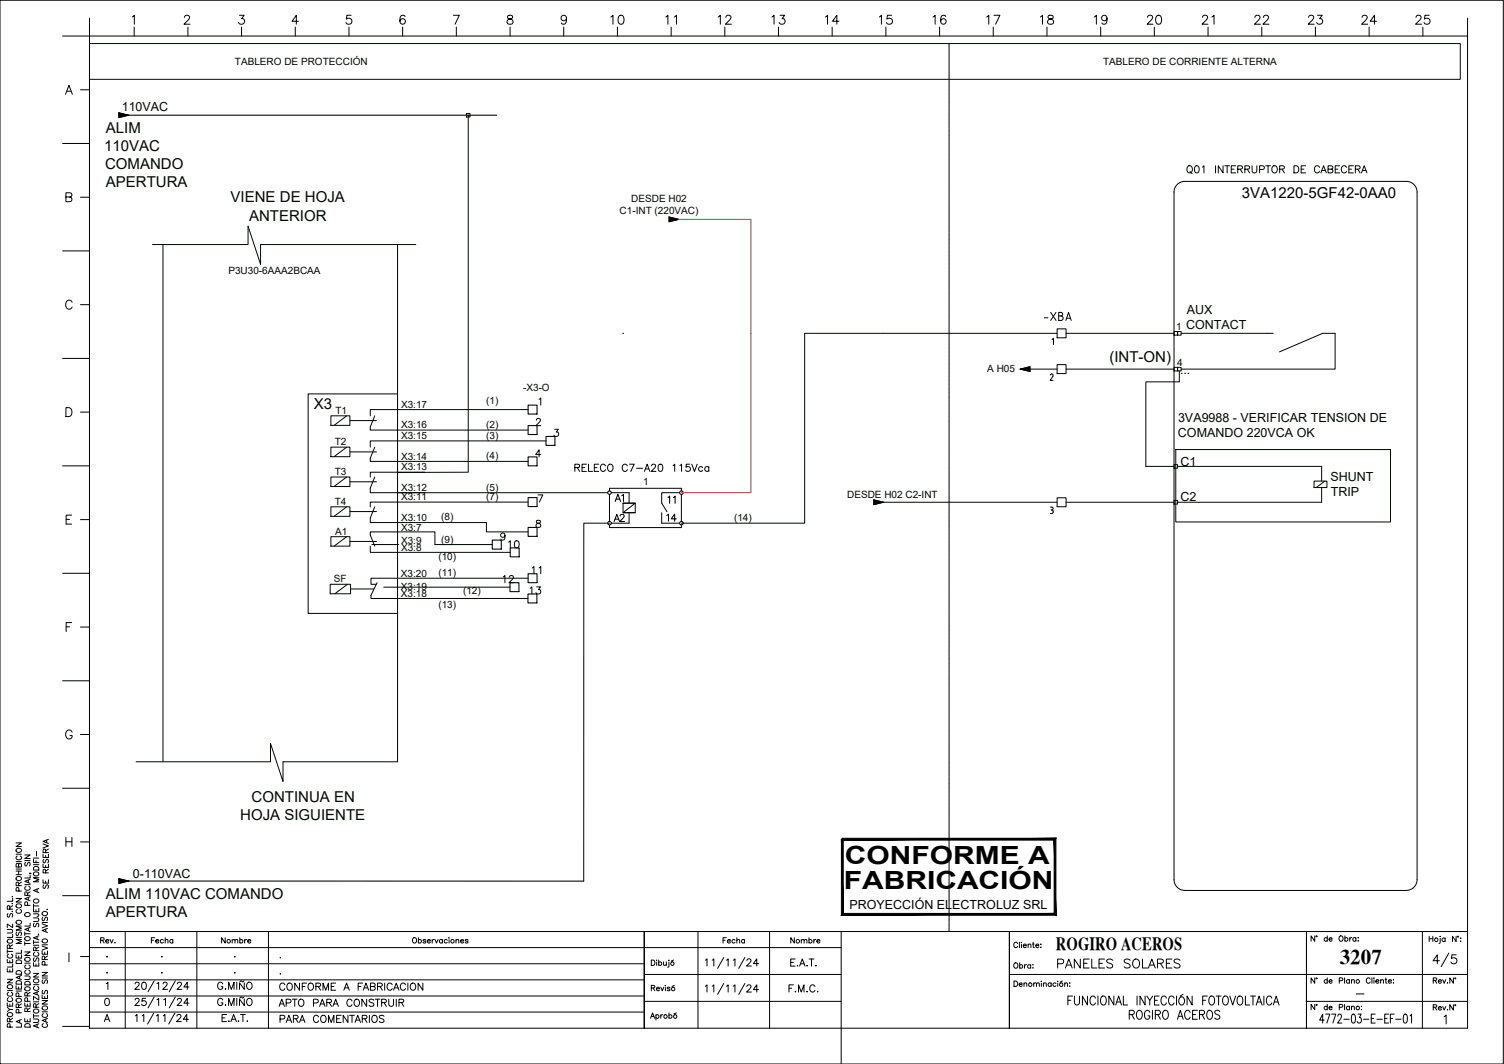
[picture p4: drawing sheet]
<svg xmlns="http://www.w3.org/2000/svg" width="420mm" height="297mm" viewBox="0 0 420 297" stroke-linecap="round" stroke-linejoin="round" font-family="sans-serif">
<!-- layer: TEXTO -->
<g fill="none" stroke="#000a00" stroke-width=".28">
<path d="M25 12.2h382.9v9.9h-382.9M130.3 31.7h1v1h-1zM130.8 32.2v99.6l-19.7 .1M42.6 68.3h26.7v-5.2l3.5 10.7v-5.5h43.4M173.9 93.1h.1M295.3 93.1h-70.5v53h-34.4M297.8 93.1h30.2M328 92.5h1v1.1h-1zM329 92.5h1v1.1h-1zM330 93.1h24M373 93.1v9.9h-43M92.4 116.1h5.3v2.7h-5.3z"/>
<path d="M96.9 116.1l-3.6 2.7M104.7 116.1l-1.3 3.1M111.1 114.3h36.4M149.8 117.3l.2-.4 .6-.1 .4 .6-1.3 1.4h1.4M150.6 111.5l.5-.4v2M154.9 119.9h1.1l-.6 .7a.66 .66 0 0 1 .5 1.1 .66 .66 0 0 1-1.2-.2M287.7 103h7.6M297.8 103h30.2M328 102.6h1v1h-1zM329 102.6h1v1h-1zM329.5 103.6v3h-9.4v23.6h7.9M92.4 133.2h5.3v2.6h-5.3z"/>
<path d="M92.4 124.8h5.3v2.7h-5.3zM96.9 133.2l-3.6 2.6M96.9 124.8l-3.6 2.7M104.7 133.2l-1.3 3.1M104.7 124.8l-1.3 3.1M111.1 137.5h58.7M111.1 123.1h41.4M111.1 131.8h7.6M111.1 120.1h36.4M111.1 128.8h36.4M150.3 138.2h1.3l-.9 2M151.1 126.9h-1.5l1-1.3v2"/>
<path d="M328 139.7h1v1h-1zM328 129.7h1v1h-1zM328.5 125.5h60v20.2h-60zM329 130.2h40.2v4.1M367.1 134.3h3.6v1.8h-3.6zM369.2 136.1v4.1h-40.2M370.1 134.3l-2.4 1.8M92.4 141.5h5.3v2.7h-5.3zM92.4 149.8h5.3v2.7h-5.3zM96.9 141.5l-3.6 2.7M96.9 149.8l-3.6 2.7M103.4 149.4l1.3 3.1"/>
<path d="M104.7 141.5l-1.3 3.1M110.9 145.9h25v2.6h11.6M111.1 148.5h10.4v3.5h16M111.1 140.2h36.4M111.1 152h.3M111.1 154.2h31.4M149.9 145.3v.6l.6 .2a.58 .58 0 0 1 .6 .5 .58 .58 0 0 1-.5 .6h-.7l-.2-.6 .3-.4 .9-.3 .1-.4a.79 .79 0 0 0-1.1-.2zM170.3 146.1h-7.2v99.9M246.8 140.2h48.5M297.8 140.2h30.2M92.2 163.1h5.7v2.7h-5.7zM97.1 163.1l-3.6 2.7"/>
<path d="M97.9 164.4h6.5M111 163.9h31.5M111.1 161.4h36.4M111.1 167.1h36.4M38 212.7h37.6v-5.2l3.5 10.7v-5.5h32"/>
</g>
<!-- layer: zentity -->
<g fill="none" stroke="#000" stroke-width=".28">
<path d="M97.7 117.4h7.5M103.4 119.2v.9h7.7M111.1 114.3h-7.7v1.8M111.1 110h-25v61.2h24.7M97.7 134.5h7.5M97.7 126.2h7.5M103.4 136.3v1.2h7.7M103.4 127.9v.9h7.7M111.1 131.8h-7.7v1.4M111.1 123.1h-7.7v1.7M97.7 142.8h7.5M97.7 151.2h7.5"/>
<path d="M103.4 144.6v1.3h7.5M103.4 152.5v1.7h7.7M103.9 152h7.2M111.1 140.2h-7.7v1.3M111.1 148.5h-7.7v.9M105.3 162.7l-1.7 3.5v.9h7.4M107.2 163.9h3.8M111.1 161.4h-7.5v1.7h1.5"/>
</g>
<!-- layer: 0 -->
<path d="M329.1 51.3l1.2-.6 .7-.1h61.9a2.99 2.99 0 0 1 3 3v192a2.99 2.99 0 0 1-3 3h-61.9a2.99 2.99 0 0 1-3-3v-192a2.99 2.99 0 0 1 1.1-2.3zM45.5 68.3v144.4M111.1 68.3v144.4M170.3 138.1v7.4M170.3 136.3h20.1M190.4 138.1v7.4M170.3 147.3h20.1M174.1 140.5h3.4l-3.4 2.6h3.4M174.1 140.5h3.4v2.6h-3.4z" fill="none" stroke="#000" stroke-width=".28"/>
<path d="M33.2 32.2h105.6M33.2 246h129.9" fill="none" stroke="#000" stroke-width=".3"/>
<!-- layer: SIM_SIMBOLOS -->
<path d="M354 93.1h1.7M373 93.1h-3.5l-12.1 5.1" fill="none" stroke="#000" stroke-width=".28"/>
<!-- layer: Trinchera -->
<g fill="none" stroke="#000" stroke-width=".28">
<path d="M265.1 12.2v.4M265.1 12.8v.1M265.1 13v.8M265.1 13.9v.1M265.1 14.1v.8M265.1 15v.1M265.1 15.3v.7M265.1 16.2v.1M265.1 16.4v.8M265.1 17.3v.1M265.1 17.5v.8M265.1 18.4v.1"/>
<path d="M265.1 18.7v.7M265.1 19.5v.1M265.1 19.8v.7M265.1 20.6v.2M265.1 20.9v.8M265.1 21.8v.1M265.1 22v.8M265.1 22.9v.1M265.1 23.1v.8M265.1 24v.2M265.1 24.3v.7M265.1 25.2v.1"/>
<path d="M265.1 25.4v.7M265.1 26.3v.1M265.1 26.5v.8M265.1 27.4v.1M265.1 27.7v.7M265.1 28.5v.1M265.1 28.8v.7M265.1 29.7v.1M265.1 29.9v.8M265.1 30.8v.1M265.1 31v.8M265.1 31.9v.1"/>
<path d="M265.1 32.2v.7M265.1 33v.2M265.1 33.3v.7M265.1 34.1v.2M265.1 34.4v.7M265.1 35.3v.1M265.1 35.5v.8M265.1 36.4v.1M265.1 36.6v.8M265.1 37.5v.2M265.1 37.8v.7M265.1 38.7v.1"/>
<path d="M265.1 38.9v.8M265.1 39.8v.1M265.1 40v.8M265.1 40.9v.1M265.1 41.2v.7M265.1 42v.1M265.1 42.3v.7M265.1 43.1v.2M265.1 43.4v.8M265.1 44.3v.1M265.1 44.5v.8M265.1 45.4v.1"/>
<path d="M265.1 45.7v.7M265.1 46.5v.2M265.1 46.8v.7M265.1 47.7v.1M265.1 47.9v.7M265.1 48.8v.1M265.1 49v.8M265.1 49.9v.1M265.1 50.2v.7M265.1 51v.1M265.1 51.3v.7M265.1 52.2v.1"/>
<path d="M265.1 52.4v.8M265.1 53.3v.1M265.1 53.5v.8M265.1 54.4v.1M265.1 54.7v.7M265.1 55.5v.2M265.1 55.8v.7M265.1 56.6v.2M265.1 56.9v.8M265.1 57.8v.1M265.1 58v.8M265.1 58.9v.1"/>
<path d="M265.1 59.1v.8M265.1 60v.2M265.1 60.3v.7M265.1 61.2v.1M265.1 61.4v.8M265.1 62.3v.1M265.1 62.5v.8M265.1 63.4v.1M265.1 63.7v.7M265.1 64.5v.2M265.1 64.8v.7M265.1 65.7v.1"/>
<path d="M265.1 65.9v.8M265.1 66.8v.1M265.1 67v.8M265.1 67.9v.1M265.1 68.2v.7M265.1 69v.2M265.1 69.3v.7M265.1 70.2v.1M265.1 70.4v.7M265.1 71.3v.1M265.1 71.5v.8M265.1 72.4v.1"/>
<path d="M265.1 72.7v.7M265.1 73.5v.1M265.1 73.8v.7M265.1 74.7v.1M265.1 74.9v.8M265.1 75.8v.1M265.1 76v.8M265.1 76.9v.1M265.1 77.2v.7M265.1 78v.2M265.1 78.3v.7M265.1 79.1v.2"/>
<path d="M265.1 79.4v.8M265.1 80.3v.1M265.1 80.5v.8M265.1 81.4v.1M265.1 81.6v.8M265.1 82.5v.2M265.1 82.8v.7M265.1 83.7v.1M265.1 83.9v.8M265.1 84.8v.1M265.1 85v.8M265.1 85.9v.1"/>
<path d="M265.1 86.2v.7M265.1 87v.2M265.1 87.3v.7M265.1 88.2v.1M265.1 88.4v.8M265.1 89.3v.1M265.1 89.5v.8M265.1 90.4v.1M265.1 90.7v.7M265.1 91.5v.2M265.1 91.8v.7M265.1 92.7v.1"/>
<path d="M265.1 92.9v.7M265.1 93.8v.1M265.1 94v.8M265.1 94.9v.1M265.1 95.2v.7M265.1 96v.2M265.1 96.3v.7M265.1 97.2v.1M265.1 97.4v.8M265.1 98.3v.1M265.1 98.5v.8M265.1 99.4v.1"/>
<path d="M265.1 99.7v.7M265.1 100.5v.2M265.1 100.8v.7M265.1 101.6v.2M265.1 101.9v.8M265.1 102.8v.1M265.1 103v.8M265.1 103.9v.1M265.1 104.2v.7M265.1 105v.2M265.1 105.3v.7M265.1 106.2v.1"/>
<path d="M265.1 106.4v.8M265.1 107.3v.1M265.1 107.5v.8M265.1 108.4v.1M265.1 108.7v.7M265.1 109.5v.2M265.1 109.8v.7M265.1 110.7v.1M265.1 110.9v.8M265.1 111.8v.1M265.1 112v.8M265.1 112.9v.1"/>
<path d="M265.1 113.2v.7M265.1 114v.2M265.1 114.3v.7M265.1 115.2v.1M265.1 115.4v.8M265.1 116.3v.1M265.1 116.5v.8M265.1 117.4v.1M265.1 117.7v.7M265.1 118.5v.2M265.1 118.8v.7M265.1 119.7v.1"/>
<path d="M265.1 119.9v.8M265.1 120.8v.1M265.1 121v.8M265.1 121.9v.1M265.1 122.2v.7M265.1 123v.2M265.1 123.3v.7M265.1 124.2v.1M265.1 124.4v.8M265.1 125.3v.1M265.1 125.5v.8M265.1 126.4v.1"/>
<path d="M265.1 126.7v.7M265.1 127.5v.2M265.1 127.8v.7M265.1 128.7v.1M265.1 128.9v.8M265.1 129.8v.1M265.1 130v.8M265.1 130.9v.1M265.1 131.2v.7M265.1 132v.2M265.1 132.3v.7M265.1 133.2v.1"/>
<path d="M265.1 133.4v.8M265.1 134.3v.1M265.1 134.5v.8M265.1 135.4v.1M265.1 135.7v.7M265.1 136.5v.2M265.1 136.8v.7M265.1 137.7v.1M265.1 137.9v.8M265.1 138.8v.1M265.1 139v.8M265.1 139.9v.1"/>
<path d="M265.1 140.2v.7M265.1 141v.2M265.1 141.3v.7M265.1 142.2v.1M265.1 142.4v.8M265.1 143.3v.1M265.1 143.5v.8M265.1 144.4v.1M265.1 144.7v.7M265.1 145.5v.2M265.1 145.8v.7M265.1 146.7v.1"/>
<path d="M265.1 146.9v.8M265.1 147.8v.1M265.1 148v.8M265.1 148.9v.1M265.1 149.2v.7M265.1 150v.2M265.1 150.3v.7M265.1 151.2v.1M265.1 151.4v.8M265.1 152.3v.1M265.1 152.5v.8M265.1 153.4v.1"/>
<path d="M265.1 153.7v.7M265.1 154.5v.2M265.1 154.8v.7M265.1 155.7v.1M265.1 155.9v.8M265.1 156.8v.1M265.1 157v.8M265.1 157.9v.1M265.1 158.2v.7M265.1 159v.2M265.1 159.3v.7M265.1 160.2v.1"/>
<path d="M265.1 160.4v.8M265.1 161.3v.1M265.1 161.5v.8M265.1 162.4v.1M265.1 162.7v.7M265.1 163.5v.2M265.1 163.8v.7M265.1 164.7v.1M265.1 164.9v.8M265.1 165.8v.1M265.1 166v.8M265.1 166.9v.1"/>
<path d="M265.1 167.2v.7M265.1 168v.2M265.1 168.3v.7M265.1 169.2v.1M265.1 169.4v.8M265.1 170.3v.1M265.1 170.5v.8M265.1 171.4v.1M265.1 171.7v.7M265.1 172.5v.2M265.1 172.8v.7M265.1 173.7v.1"/>
<path d="M265.1 173.9v.8M265.1 174.8v.1M265.1 175v.8M265.1 175.9v.2M265.1 176.2v.7M265.1 177v.2M265.1 177.3v.7M265.1 178.2v.1M265.1 178.4v.8M265.1 179.3v.1M265.1 179.5v.8M265.1 180.4v.1"/>
<path d="M265.1 180.7v.7M265.1 181.5v.2M265.1 181.8v.7M265.1 182.7v.1M265.1 182.9v.8M265.1 183.8v.1M265.1 184v.8M265.1 184.9v.1M265.1 185.2v.7M265.1 186v.2M265.1 186.3v.7M265.1 187.2v.1"/>
<path d="M265.1 187.4v.8M265.1 188.3v.1M265.1 188.5v.8M265.1 189.4v.1M265.1 189.7v.7M265.1 190.5v.2M265.1 190.8v.7M265.1 191.7v.1M265.1 191.9v.8M265.1 192.8v.1M265.1 193v.8M265.1 193.9v.1"/>
<path d="M265.1 194.2v.7M265.1 195v.2M265.1 195.3v.7M265.1 196.2v.1M265.1 196.4v.8M265.1 197.3v.1M265.1 197.5v.8M265.1 198.4v.2M265.1 198.7v.7M265.1 199.5v.2M265.1 199.8v.7M265.1 200.7v.1"/>
<path d="M265.1 200.9v.8M265.1 201.8v.1M265.1 202v.8M265.1 202.9v.1M265.1 203.2v.7M265.1 204v.2M265.1 204.3v.7M265.1 205.2v.1M265.1 205.4v.8M265.1 206.3v.1M265.1 206.6v.7M265.1 207.4v.1"/>
<path d="M265.1 207.7v.7M265.1 208.5v.2M265.1 208.8v.7M265.1 209.7v.1M265.1 209.9v.8M265.1 210.8v.1M265.1 211v.8M265.1 211.9v.1M265.1 212.2v.7M265.1 213v.2M265.1 213.3v.7M265.1 214.2v.1"/>
<path d="M265.1 214.4v.8M265.1 215.3v.1M265.1 215.5v.8M265.1 216.4v.1M265.1 216.7v.7M265.1 217.5v.2M265.1 217.8v.8M265.1 218.7v.1M265.1 218.9v.8M265.1 219.8v.1M265.1 220v.8M265.1 220.9v.2"/>
<path d="M265.1 221.2v.7M265.1 222v.2M265.1 222.3v.7M265.1 223.2v.1M265.1 223.4v.8M265.1 224.3v.1M265.1 224.5v.8M265.1 225.4v.1M265.1 225.7v.7M265.1 226.6v.1M265.1 226.8v.7M265.1 227.7v.1"/>
<path d="M265.1 227.9v.8M265.1 228.8v.1M265.1 229.1v.7M265.1 229.9v.1M265.1 230.2v.7M265.1 231v.2M265.1 231.3v.7M265.1 232.2v.1M265.1 232.4v.8M265.1 233.3v.1M265.1 233.5v.8M265.1 234.4v.2"/>
<path d="M265.1 234.7v.7M265.1 235.5v.2M265.1 235.8v.7M265.1 236.7v.1M265.1 236.9v.8M265.1 237.8v.1M265.1 238v.8M265.1 238.9v.1M265.1 239.2v.7M265.1 240v.2M265.1 240.3v.8M265.1 241.2v.1"/>
<path d="M265.1 241.4v.8M265.1 242.3v.1M265.1 242.6v.7M265.1 243.4v.2M265.1 243.7v.7M265.1 244.5v.2M265.1 244.8v.7M265.1 245.7v.1M265.1 245.9v.8M265.1 246.8v.1M265.1 247v.8M265.1 247.9v.1"/>
<path d="M265.1 248.2v.7M265.1 249.1v.1M265.1 249.3v.7M265.1 250.2v.1M265.1 250.4v.8M265.1 251.3v.1M265.1 251.6v.7M265.1 252.4v.1M265.1 252.7v.7M265.1 253.5v.2M265.1 253.8v.7M265.1 254.7v.1"/>
<path d="M265.1 254.9v.8M265.1 255.8v.1M265.1 256v.8M265.1 256.9v.2M265.1 257.2v.7M265.1 258v.2M265.1 258.3v.7M265.1 259.2v.1M265.1 259.4v.6"/>
</g>
<!-- layer: TEXTO -->
<path d="M189.6 61.2h20.2v76.3h-19.4" fill="none" stroke="#ed1f24" stroke-width=".28"/>
<!-- layer: Cableado interno -->
<path d="M33.2 31.5l2.7 .7-2.7 .6zM186.9 60.6l2.7 .6-2.7 .7zM285.1 103l2.6-.6v1.3zM244.1 139.6l2.7 .6-2.7 .7zM33.2 245.3l2.7 .7-2.7 .6z" fill="none" stroke="#000" stroke-width=".3"/>
<path d="M33.2 31.5l2.7 .7-2.7 .6zM186.9 60.6l2.7 .6-2.7 .7zM285.1 103l2.6-.6v1.3zM244.1 139.6l2.7 .6-2.7 .7zM33.2 245.3l2.7 .7-2.7 .6z" fill="#000" stroke="#000" stroke-width=".28"/>
<!-- layer: Borne -->
<path d="M147.5 113.1h2.5v2.5h-2.5zM147.5 118.8h2.5v2.5h-2.5zM147.5 127.6h2.5v2.5h-2.5zM147.5 138.9h2.5v2.5h-2.5zM152.5 121.8h2.5v2.5h-2.5zM137.5 150.8h2.5v2.5h-2.5zM147.5 147.2h2.5v2.5h-2.5z" fill="none" stroke="#000" stroke-width=".3"/>
<!-- layer: SYMS -->
<path d="M295.3 91.8h2.5v2.5h-2.5zM295.3 101.8h2.5v2.5h-2.5zM295.3 139h2.5v2.5h-2.5z" fill="none" stroke="#000" stroke-width=".28"/>
<!-- layer: TERMS -->
<path d="M293.9 94.8l.4-.4v1.8M293.4 104.7l.2-.3 .4 .1 .1 .5M294.1 105l-.7 1.2h.8M293.4 141.6h.6l.2 .4-.4 .4 .4 .1v.7l-.8 .2M293.6 142.4h.2" fill="none" stroke="#000" stroke-width=".28"/>
<!-- layer: ASHADE -->
<g fill="none" stroke="#000" stroke-width=".28">
<path d="M0 .1h420v296.9h-420zM4.5 235.3h1.5l-1.5 1h1.5M4.5 238.5h1.5M4.6 237.1a.71 .71 0 0 1 .9-.3 .71 .71 0 0 1 .3 1 .74 .74 0 0 1-.9 .1 .74 .74 0 0 1-.3-.8zM4.8 239a.54 .54 0 0 0-.3 .6 .54 .54 0 0 0 .6 .4h.3a.54 .54 0 0 0 .6-.4 .54 .54 0 0 0-.4-.6M6.9 238.7h1.5l-1.5 1h1.5M9.4 239.9v.9h1.4M9.4 239.6h1.4M2 259.5h1.1l.4 .4-.2 .5-1.3 .1M2.2 255l-.2 .4 .2 .6h.3l.6-1 .4 .4-.2 .6M2.8 253.8l-.1-.8-.4-.2-.3 .4v.6h1.5M3.4 252.3h.1z"/>
<path d="M3.4 250.3h.1zM3.5 254.4v.1zM3.5 258v1l-1.5-1v1M3.5 250.7v.9h-1.5M3.5 252.8l-.7 .5M4.5 250.8h1.5l-1.5 1h1.5M4.5 244.2h1.5M4.5 243.2h1.5M4.5 242.6h1.5M4.5 240.5h1.5M4.6 257.2a.71 .71 0 0 1 .9-.3 .71 .71 0 0 1 .3 1 .74 .74 0 0 1-.9 .1 .74 .74 0 0 1-.3-.8zM4.6 252.6a.71 .71 0 0 1 .9-.3 .71 .71 0 0 1 .3 1 .74 .74 0 0 1-.9 .1 .74 .74 0 0 1-.3-.8z"/>
<path d="M4.6 245a.71 .71 0 0 1 .9-.3 .71 .71 0 0 1 .3 1 .74 .74 0 0 1-.9 .1 .74 .74 0 0 1-.3-.8zM4.8 253.9a.54 .54 0 0 0-.3 .6 .54 .54 0 0 0 .6 .5h.3a.54 .54 0 0 0 .6-.5 .54 .54 0 0 0-.4-.6M5.2 247.3l-.1-.9-.5-.1-.1 1h1.5M5.2 241.4l.3-.4 .5 .4v.6h-1.5l.1-.8 .2-.2 .3 .2 .1 .8M5.2 243.2v1M5.3 248.8l-.1-.9h-.6l-.1 .9h1.5M6 258.5h-1.5l1.5 .6-1.5 .6h1.5M6 246.3l-.8 .4M6.9 247h1.5M6.9 240.2h1.5M7.1 254.9a.69 .69 0 0 1 1-.1 .69 .69 0 0 1 .1 1 .74 .74 0 0 1-.9 .1 .74 .74 0 0 1-.3-.9zM7.1 240.8l-.2 .3 .2 .7 .4-.2 .4-.8h.3l.2 .3-.2 .7"/>
<path d="M7.3 247.5a.56 .56 0 0 0-.4 .6 .56 .56 0 0 0 .6 .4h.4a.56 .56 0 0 0 .5-.4 .56 .56 0 0 0-.3-.6M7.6 250v-.9l-.5-.1-.2 1h1.5M7.7 252.8l-.1-.9h-.6l-.1 .9h1.5M7.9 245.7v.7M7.9 250.5v.8M7.9 259.1v.7M8.3 243.8l.4 .1M8.4 258.9l-1.5 .6 1.5 .5M8.4 257.7v.8h-1.5M8.4 250.3l-1.5 .6 1.5 .6M8.4 245.5l-1.5 .5 1.5 .6M8.4 244.2v.9h-1.5"/>
<path d="M8.4 249l-.8 .5M9.4 256.3h1l.4 .4-.2 .5h-1.2M9.4 255.1l1.3 .1 .1 .5-.4 .1M9.4 253.6v.9h1.4v-.9M9.4 252.4v1M9.4 252.9h1.4M9.4 241.4h1.4M9.4 243.7a.7 .7 0 0 1 1-.3 .7 .7 0 0 1 .2 1 .73 .73 0 0 1-.9 .1 .73 .73 0 0 1-.3-.8zM9.4 242.2a.83 .83 0 0 1 1.4 .2v.5h-1.4zM9.6 257.8l-.2 .3v.5l.4 .1 .5-.9h.3l.2 .3-.2 .6M10.1 254v.5M10.8 248l-1.4 .6 1.4 .6"/>
<path d="M10.8 245h-1.4l1.4 .6-1.4 .6h1.4M11.8 257.9l1.5 .6-1.5 .5M11.8 257.5h1.5M11.9 254.7a.7 .7 0 0 1 .9-.2 .7 .7 0 0 1 .3 1 .73 .73 0 0 1-.9 .1 .73 .73 0 0 1-.3-.9zM12 256l-.2 .4 .2 .6 .3-.1 .4-.8 .4-.1 .2 .4-.2 .6M12.8 259.4v.7M13.1 253.9h.2zM13.3 259.2l-1.5 .6 1.5 .5M2 280v.9h1.5v-.9M2 273.4h1.5l-1.5 1h1.5M2 270.4v.9h1.5v-.9M2 267.8v1h1.5v-1"/>
<path d="M2 276.5h1.5M2 265.6h1.5M2 265.1v1M2.1 275.2a.71 .71 0 0 1 1-.3 .71 .71 0 0 1 .2 1 .74 .74 0 0 1-.9 .1 .74 .74 0 0 1-.3-.8zM2.1 262.5a.71 .71 0 0 1 1-.3 .71 .71 0 0 1 .2 1 .74 .74 0 0 1-.9 .1 .74 .74 0 0 1-.3-.8zM2.4 278.5a.56 .56 0 0 0-.4 .7 .56 .56 0 0 0 .6 .4h.4a.56 .56 0 0 0 .5-.4 .56 .56 0 0 0-.3-.7M2.4 277a.56 .56 0 0 0-.4 .7 .56 .56 0 0 0 .6 .4h.4a.56 .56 0 0 0 .5-.4 .56 .56 0 0 0-.3-.7M2.4 266.4a.56 .56 0 0 0-.4 .6 .56 .56 0 0 0 .6 .5h.4a.56 .56 0 0 0 .5-.5 .56 .56 0 0 0-.3-.6M2.8 264.8l-.1-.9-.5-.1-.2 1h1.5M2.8 268.2v.6M2.8 270.7v.6M3.5 269.1v.9h-1.5"/>
<path d="M3.5 260.8v.9h-1.5M3.5 263.8l-.7 .5M4.5 275.2v.9h1.5v-.9M4.5 266.5v1h1.5v-1M4.5 276.7h1.5M4.5 261.7h1.5M4.6 279a.71 .71 0 0 1 .9-.3 .71 .71 0 0 1 .3 1 .74 .74 0 0 1-.9 .1 .74 .74 0 0 1-.3-.8zM4.6 274a.82 .82 0 0 1 1-.2 .82 .82 0 0 1 .4 1h-1.5zM4.6 271.3a.84 .84 0 0 1 1.4 .2v.5h-1.5zM4.6 268.3a.86 .86 0 0 1 1.4 .2v.5h-1.5zM4.7 260.2l-.2 .3 .2 .7 .3-.1 .4-.8 .4-.1 .2 .3-.2 .7M5.2 266.9v.6"/>
<path d="M5.2 275.5v.6M5.3 278.2l-.1-.9-.6-.1-.1 1h1.5M5.5 272.5v.7M6 272.3l-1.5 .6 1.5 .6M6 265.2v.9h-1.5M6 262.3h-1.5l1.5 .5-1.5 .6h1.5M6.9 280v.9h1.5v-.9M6.9 272.5h1.1l.4 .4-.2 .5-1.3 .1M6.9 265.8h1.5l-1.5 .9h1.5M6.9 268.9h1.5M6.9 263.4h1.5M6.9 260.2v1"/>
<path d="M6.9 262.9v1M6.9 260.7h1.5M7 275.7a.71 .71 0 0 1 1-.2 .71 .71 0 0 1 .2 1 .74 .74 0 0 1-.9 .1 .74 .74 0 0 1-.3-.9zM7 274.3a.81 .81 0 0 1 1-.3 .81 .81 0 0 1 .4 1h-1.5zM7 267.5a.71 .71 0 0 1 1-.2 .71 .71 0 0 1 .2 1 .74 .74 0 0 1-.9 0 .74 .74 0 0 1-.3-.8zM7.1 261.6a.73 .73 0 0 1 .9-.1 .73 .73 0 0 1 .3 .8 .7 .7 0 0 1-.9 .3 .7 .7 0 0 1-.3-1zM7.3 270.9a.56 .56 0 0 0-.4 .6 .56 .56 0 0 0 .6 .5 .63 .63 0 0 0 .8-.2 .63 .63 0 0 0-.1-.8l-.1-.1M7.3 269.4a.56 .56 0 0 0-.4 .6 .56 .56 0 0 0 .6 .5 .63 .63 0 0 0 .8-.2 .63 .63 0 0 0-.1-.8l-.1-.1M7.6 278v-.8l-.4-.2-.3 .4v.6h1.5M7.7 279.5l-.1-.8-.5-.1-.2 .9h1.5M8.4 277l-.8 .5M9.4 271.7h1.4l-1.4 1.1h1.4"/>
<path d="M9.4 268.8v.9h1.4v-.9M9.4 262.5v1M9.4 279.7h1.4M9.4 274.9h1.4M9.4 263.9h1.4M9.4 263h1.4M9.6 267.4l-.2 .3 .2 .7 .3-.1 .4-.8h.5v.5l-.2 .4M9.7 275.4a.6 .6 0 0 0-.3 .8 .6 .6 0 0 0 .9 .3 .55 .55 0 0 0 .5-.5 .55 .55 0 0 0-.3-.6M9.7 265.9a.6 .6 0 0 0-.3 .8 .6 .6 0 0 0 .9 .3 .55 .55 0 0 0 .5-.5 .55 .55 0 0 0-.3-.6M10.1 265.4l-.1-.9h-.5l-.1 .9h1.4M10.1 269.1v.6M10.4 261.5v.7"/>
<path d="M10.4 277v.7M10.8 260.8v.1zM10.8 278.2v1l-1.4-1v1M10.8 276.8l-1.4 .5 1.4 .6M10.8 261.2l-1.4 .6 1.4 .6M10.8 264.4l-.7 .5M11.8 279.3h1.5l-1.5 1h1.5M11.8 277.8v1h1.5v-1M11.8 271.5h1.5l-1.5 1h1.5M11.8 265.5v.9h1.5v-.9M11.8 264.1l1.5 .6-1.5 .5M11.8 273h1.5"/>
<path d="M11.8 263.8h1.5M11.9 262.4a.7 .7 0 0 1 .9-.3 .7 .7 0 0 1 .3 1 .72 .72 0 0 1-.9 .1 .72 .72 0 0 1-.3-.8zM12 276.5l-.2 .3 .2 .7 .3-.2 .4-.8h.4l.2 .3-.2 .7M12 273.5l-.2 .4 .2 .6h.3l.4-.9 .4-.1 .2 .4-.2 .6M12.5 267.9l-.1-.9h-.5l-.1 .9h1.5M12.5 265.8v.6M12.5 278.2v.6M12.6 269.4l-.1-.9h-.6l-.1 .9h1.5M13.3 266.9l-.8 .5M2 281.2l.8 .6M2.1 283a.71 .71 0 0 1 1-.3 .71 .71 0 0 1 .2 1 .74 .74 0 0 1-.9 .1 .74 .74 0 0 1-.3-.8zM2.8 285.2l-.1-.8-.5-.1-.2 .9h1.5"/>
<path d="M2.8 280.3v.6M2.8 286.8v-.9l-.6-.1-.2 1h1.5M3.5 281.8h-.7l-.8 .6M3.5 284.3l-.7 .5M5.2 281.2l-.1-.8-.5-.1-.1 .9h1.5M5.3 282.8l-.1-.9-.6-.1-.1 1h1.5M5.5 284.8v.7M6 285.9v.9h-1.5M6 284.6l-1.5 .6 1.5 .6M6 280.3l-.8 .5M6.9 284.3v.9h1.5v-.9M7 286a.86 .86 0 0 1 1.4 .2v.6h-1.5z"/>
<path d="M7.6 282.4v-.9h-.5l-.2 .9h1.5M7.6 280.3v.6M7.6 284.7v.5M8.4 281.4l-.8 .5M9.4 284.5h1l.4 .4-.2 .5-1.2 .1M9.4 283.6h1.4M9.4 283.1v1M10.1 281.2l-.1-.9h-.5l-.1 .9h1.4M10.4 286v.8M10.8 285.8l-1.4 .6 1.4 .6M10.8 280.2l-.7 .5M11.8 282.5h1.5"/>
<path d="M12 281a.74 .74 0 0 1 .9-.1 .74 .74 0 0 1 .3 .8 .71 .71 0 0 1-1 .3 .71 .71 0 0 1-.2-1zM12.1 285.8a.54 .54 0 0 0-.3 .6 .54 .54 0 0 0 .5 .4h.4a.54 .54 0 0 0 .6-.4 .54 .54 0 0 0-.4-.6M12.1 283a.56 .56 0 0 0-.3 .6 .56 .56 0 0 0 .5 .4h.4a.56 .56 0 0 0 .6-.4 .56 .56 0 0 0-.4-.6M12.8 284.5v.7M13.3 284.3l-1.5 .6 1.5 .6M25 287v-276.9h385v276.9M235 287v10"/>
<circle cx="10" cy="251.5" r=".69"/>
<circle cx="10" cy="273.8" r=".69"/>
<circle cx="10" cy="282.3" r=".69"/>
</g>
<!-- layer: Texto-rotulo -->
<g fill="none" stroke="#000" stroke-width=".28">
<path d="M17.5 10.1h7.5M36.9 4.7l.6-.4v2.5M37.5 7.6v2.5M51.5 4.9l.3-.5a.8 .8 0 0 1 1 .1 .77 .77 0 0 1-.2 1.1l-1.2 1.2h1.7M52.5 7.6v2.5M66.9 4.3h1.3l-.7 .9a.83 .83 0 0 1 .6 1.3 .83 .83 0 0 1-1.4-.2M67.5 7.6v2.5M82.5 7.6v2.5M83.4 5.9h-1.8l1.2-1.6v2.5M97.5 7.6v2.5M98.1 4.3h-1.2l-.1 1a.88 .88 0 0 1 1.3 0 .88 .88 0 0 1-.2 1.4 .88 .88 0 0 1-1.3-.4M112.5 7.6v2.5"/>
<path d="M113.1 4.6a.71 .71 0 0 0-1-.2 1.42 1.42 0 0 0 .4 2.4 .77 .77 0 0 0 .8-.8 .77 .77 0 0 0-.8-.8 .77 .77 0 0 0-.8 .7M126.7 4.3h1.6l-1.2 2.5M127.5 7.6v2.5M141.9 4.4a.51 .51 0 0 0 .2 .8 .91 .91 0 0 1 1 .4 .91 .91 0 0 1 0 1.1l-.9 .1a.71 .71 0 0 1-.6-.8 .71 .71 0 0 1 .8-.7l.4-.1a.51 .51 0 0 0 .3-.8zM142.5 7.6v2.5M157.5 7.6v2.5M158.3 5.1a.77 .77 0 0 1-1.1 .7 .77 .77 0 0 1-.3-1.2 .77 .77 0 0 1 1.2 0 2.22 2.22 0 0 1-.2 2.1 .76 .76 0 0 1-1.1-.3M410 5.1v5M18.3 26.3l1-2.5 .9 2.5M18.6 25.5h1.3M22.5 25.1h2.5M17.5 40.1h7.5"/>
<path d="M18.4 55l1.5-.1 .2-.4-.1-.5-.5-.2h-1.1v2.5h1.1a.66 .66 0 0 0 .6-.6 .66 .66 0 0 0-.6-.7M22.5 55.1h2.5M17.5 70h7.5M20.2 84.4a.93 .93 0 0 0-1.1-.6 .93 .93 0 0 0-.7 1v.6a.93 .93 0 0 0 .7 .9 .93 .93 0 0 0 1.1-.6M22.5 85.1h2.5M17.5 100.1h7.5M18.4 113.8h.9a1.34 1.34 0 0 1 .8 1.2 1.34 1.34 0 0 1-.8 1.3h-.9zM22.5 115h2.5M17.5 130.1h7.5M18.5 145h.9M20 143.8h-1.5v2.5h1.5M22.5 145.1h2.5"/>
<path d="M17.5 160h7.5M18.5 175h.9M20 173.8h-1.5v2.5M22.5 175.1h2.5M17.5 190.1h7.5M20.2 204.4a.93 .93 0 0 0-1.1-.6 .93 .93 0 0 0-.7 1v.5a.9 .9 0 0 0 .9 1 .9 .9 0 0 0 .9-1h-.6M22.5 205h2.5M17.5 220.1h7.5M18.4 233.8v2.5M18.4 235h1.7M20.1 233.8v2.5M22.5 235h2.5"/>
<path d="M17.5 250h7.5M19.3 266v2.5M22.5 267h2.5M115.4 262l.1-.2a.7 .7 0 0 1 .9 .7 .7 .7 0 0 1-.9 .7l-.3-.5zM116.9 262.5a.47 .47 0 0 1 .7-.1 .47 .47 0 0 1 0 .7 .47 .47 0 0 1-.7 0M116.9 261.8v1.5M119 262.5l-.3-.2h-.5v.3l.5 .2 .3 .3-.3 .2-.5-.2M119.4 262.7h.8a.48 .48 0 0 0-.6-.3 .48 .48 0 0 0-.2 .7 .48 .48 0 0 0 .7 .1l.1-.1M120.7 262.3v1M121.3 262.3h-.4l-.2 .4M121.5 262.3l.4 1 .5-1M123.6 262.5a.47 .47 0 0 0-.7-.1 .47 .47 0 0 0 0 .7 .47 .47 0 0 0 .7 0"/>
<path d="M123.6 262.3v1M124.9 262.5a.47 .47 0 0 0-.7-.1 .47 .47 0 0 0 0 .7 .47 .47 0 0 0 .7 0M125.4 261.8h.1zM125.5 262.3v1M127.4 262.6l.3-.3h.4l.1 1M127.4 262.3v1M128.7 262.7h.8a.47 .47 0 0 0-.6-.3 .47 .47 0 0 0-.2 .7 .47 .47 0 0 0 .7 .1l.1-.1M130.7 262.5l-.2-.2h-.5v.3l.7 .5-.2 .2-.6-.2M181.9 275.8l.9-.1 .1-.5-1-.1v1.5M181.9 268h.6a.81 .81 0 0 1 .5 .8 .81 .81 0 0 1-.5 .7h-.6zM182.5 275.8l.4 .8M183.4 276h.8a.48 .48 0 0 0-.6-.3 .48 .48 0 0 0-.2 .7 .48 .48 0 0 0 .7 .1l.1-.1"/>
<path d="M183.5 268v.2zM183.5 268.6v.9M184 268.7a.47 .47 0 0 1 .7 0 .47 .47 0 0 1 0 .7 .47 .47 0 0 1-.7-.1M184 268v1.5M184.6 275.6l.4 1 .4-1M185.4 268.5v.9l.4 .1 .4-.3M185.9 275.1v.1zM185.9 275.7v.9M186.2 268.5v1M186.9 268v.2zM186.9 268.6v1.1l-.4 .3M187.2 275.8l-.3-.2-.5 .2 .7 .4v.3l-.4 .1-.3-.2"/>
<path d="M188.2 268l-.7 .3M188.4 275.1l-.7 .3M283.3 273.9h.5a.8 .8 0 0 1 .5 .7 .8 .8 0 0 1-.5 .8h-.5zM283.5 268.9a.7 .7 0 0 1 .9 .6 .7 .7 0 0 1-.9 .7l-.3-.5zM284.3 263.4a.56 .56 0 0 0-.6-.4 .56 .56 0 0 0-.5 .6v.4a.56 .56 0 0 0 .5 .6 .56 .56 0 0 0 .6-.4M284.7 274.8h.9a.49 .49 0 0 0-.7-.3 .49 .49 0 0 0-.2 .7 .49 .49 0 0 0 .7 .1l.2-.1M284.8 263v1.5M284.9 269.5a.47 .47 0 0 1 .7 0 .47 .47 0 0 1 0 .7 .47 .47 0 0 1-.7-.1M284.9 268.8v1.5M285.3 263v.2zM285.3 263.6v.9M285.9 264h.8a.49 .49 0 0 0-.7-.3 .49 .49 0 0 0-.2 .7 .49 .49 0 0 0 .8 .1l.1-.2"/>
<path d="M286.1 274.7l.3-.3 .4 .1 .1 .9M286.1 274.4v1M286.2 269.3v1M286.8 269.3l-.4 .1-.2 .3M287.2 263.8l.4-.2h.3l.1 .9M287.2 263.6v.9M287.9 269.5a.48 .48 0 0 0-.7-.1 .48 .48 0 0 0 0 .8 .48 .48 0 0 0 .7-.1M287.9 269.3v1M288.4 263.6h.5M288.6 269.3h.1M288.6 270.2h.1M288.6 263v1.3l.4 .2"/>
<path d="M288.8 274.7l.3-.3 .4 .1 .1 .9M288.8 274.4v1M289.3 264h.9a.48 .48 0 0 0-.5-.4 .48 .48 0 0 0-.4 .5 .48 .48 0 0 0 .4 .4l.5-.2M289.6 274.7l.3-.3 .4 .1v.9M290.7 263.6h.2zM290.7 264.5h.2zM290.9 273.9v.1zM290.9 274.5v.9M291.5 274.7l.3-.3 .4 .1 .1 .9M291.5 274.4v1M293.6 274.6a.48 .48 0 0 0-.7-.1 .48 .48 0 0 0 0 .7 .48 .48 0 0 0 .7 0M293.6 274.4v1"/>
<path d="M295 274.6a.48 .48 0 0 0-.7-.1 .48 .48 0 0 0 0 .7 .48 .48 0 0 0 .7 0M295.5 273.9v.1zM295.5 274.5v.9M296.8 273.9l-.7 .3M297.4 274.7l.4-.3 .3 .1 .1 .9M297.4 274.4v1M298.9 274.4h.1M298.9 275.3h.1M367.3 273v1.5l-1-1.5v1.5M367.3 261.3v1.5l-1-1.5v1.5M370.8 273.7a.48 .48 0 0 0-.7-.1 .48 .48 0 0 0 0 .8 .48 .48 0 0 0 .7-.1M370.8 262a.48 .48 0 0 0-.7-.1 .48 .48 0 0 0 0 .7 .48 .48 0 0 0 .7-.1"/>
<path d="M370.8 261.3v1.5M370.8 273v1.5M371.3 273.9h.8a.48 .48 0 0 0-.7-.3 .48 .48 0 0 0 .1 .8l.4 .1 .2-.2M371.3 262.2h.8a.43 .43 0 0 0-.4-.5 .43 .43 0 0 0-.4 .5l.3 .6 .5-.3M374.1 273.8l.9-.1 .1-.4-.3-.3h-.7v1.5M374.2 261.5l.2-.2a.7 .7 0 0 1 .8 .7 .7 .7 0 0 1-.8 .7l-.3-.5zM375.6 273v1.5M375.7 262a.47 .47 0 0 1 .7-.1 .47 .47 0 0 1 0 .7 .47 .47 0 0 1-.7-.1M375.7 261.3v1.5M377 273.7a.47 .47 0 0 0-.7-.1 .47 .47 0 0 0 0 .7 .47 .47 0 0 0 .7 0M377 273.5v1M377.1 261.8v1"/>
<path d="M377.5 273.8l.4-.3 .4 .1 .1 .9M377.5 273.5v1M377.6 261.8h-.3l-.2 .4M378.8 262a.48 .48 0 0 0-.7-.1 .48 .48 0 0 0 0 .7 .48 .48 0 0 0 .7-.1M378.8 261.8v1M379.3 262.7h.2zM379.4 261.8v.1zM382.8 273.4a.56 .56 0 0 0-.7-.4 .56 .56 0 0 0-.4 .6v.3a.56 .56 0 0 0 .4 .6 .56 .56 0 0 0 .7-.4M383.3 273v1.5M383.8 273v.1zM383.8 273.6v.9M384.3 273.9h.9a.48 .48 0 0 0-.5-.4 .48 .48 0 0 0-.4 .5 .48 .48 0 0 0 .4 .5l.5-.2"/>
<path d="M385.7 273.8l.4-.3 .3 .1 .1 .9M385.7 273.5v1M386.9 273.5h.5M387.1 273v1.2l.4 .3M387.8 273.9h.9a.48 .48 0 0 0-.8-.3 .48 .48 0 0 0 .2 .8l.3 .1 .3-.2M389.3 274.3h.1M389.3 273.5v.1zM399.3 261.4v1.5M399.3 262.1h1M400.3 261.4v1.5M400.4 273.7l.8-.1 .1-.5-.9-.1v1.5M400.9 273.7l.5 .8"/>
<path d="M401.8 273.9h.9a.48 .48 0 0 0-.8-.3 .48 .48 0 0 0 .1 .8l.4 .1 .3-.2M402.3 261.4h.1M402.3 261.9v1.2l-.3 .3M403 273.5l.5 1 .4-1M403.7 262.1a.48 .48 0 0 0-.7-.1 .48 .48 0 0 0 0 .7 .48 .48 0 0 0 .7-.1M403.7 261.9v1M404.3 274.4h.2zM406 273v1.5l-1-1.5v1.5M406.8 261.4v1.5l-1-1.5v1.5M408.1 261.9v.1zM17.5 286.5h7.5M181.7 284.3l.6-1.5 .6 1.5"/>
<path d="M181.9 283.8h.8M183.2 283.5a.47 .47 0 0 1 .7-.1 .47 .47 0 0 1 0 .7 .47 .47 0 0 1-.7 0M183.2 283.3v1.5M184.6 283.3v1M185.2 283.3h-.4l-.2 .4M186.9 283.5a.47 .47 0 0 1 .7-.1 .47 .47 0 0 1 0 .7 .47 .47 0 0 1-.7 0M186.9 282.8v1.5M189 282.8l-.7 .3M367.3 280.4v1.5l-1-1.5v1.5M370.8 281.1a.48 .48 0 0 0-.7-.1 .48 .48 0 0 0 0 .8 .48 .48 0 0 0 .7-.1M370.8 280.4v1.5M371.3 281.3h.8a.48 .48 0 0 0-.6-.3 .48 .48 0 0 0-.2 .7 .48 .48 0 0 0 .7 .1l.1-.1"/>
<path d="M374.1 281.2l.9-.1 .1-.5-1-.2v1.5M375.6 280.4v1.5M377 281.1a.47 .47 0 0 0-.7 0 .47 .47 0 0 0 0 .7 .47 .47 0 0 0 .7-.1M377 280.9v1M377.5 281.2l.4-.3 .4 .1 .1 .9M377.5 280.9v1M380.3 280.9h.1M380.3 281.8h.1M400.4 281.2l.8-.1 .1-.5-.9-.1v1.5M400.9 281.2l.5 .8M401.8 281.4h.9a.48 .48 0 0 0-.5-.4 .48 .48 0 0 0-.5 .5 .48 .48 0 0 0 .5 .5l.5-.2M403 281l.5 1 .4-1"/>
<path d="M404.3 281.9h.2zM406 280.5v1.5l-1-1.5v1.5"/>
<circle cx="126.4" cy="262.8" r=".49"/>
<circle cx="187.8" cy="269" r=".49"/>
<circle cx="188.1" cy="276.1" r=".49"/>
<circle cx="287.8" cy="274.9" r=".49"/>
<circle cx="296.5" cy="274.9" r=".5"/>
<circle cx="367.8" cy="273.1" r=".14"/>
<circle cx="367.8" cy="261.4" r=".14"/>
<circle cx="379.3" cy="274" r=".5"/>
<circle cx="401.2" cy="262.3" r=".49"/>
<circle cx="407.3" cy="261.5" r=".14"/>
<circle cx="185.9" cy="283.8" r=".49"/>
<circle cx="188.6" cy="283.8" r=".49"/>
<circle cx="367.8" cy="280.5" r=".14"/>
<circle cx="379.3" cy="281.4" r=".49"/>
<circle cx="406.5" cy="280.6" r=".14"/>
</g>
<!-- layer: TEXTOS -->
<g fill="none" stroke="#000" stroke-width=".28">
<path d="M25 5.1v5M29.5 278.8a.64 .64 0 0 1 1 .3l.1 .5a.89 .89 0 0 1-.6 1.1h-.2a1.27 1.27 0 0 1-.3-1.9zM29.7 274.6l.4-.4v2M37.7 274.7l.4-.5h.4l.4 .4-.3 .7-.9 .9h1.3M37.7 279.2l.4-.5h.4l.4 .4-.3 .7-.9 .9h1.3M39.8 274.3a.63 .63 0 0 1 1 .3l.1 .5a.87 .87 0 0 1-.8 1.1 1.29 1.29 0 0 1-.3-1.9zM40.7 278.7h-.9l-.2 .9a.71 .71 0 0 1 1.1-.1 .71 .71 0 0 1-.1 1.1 .71 .71 0 0 1-1-.3M43.1 273.8l-1.7 3.1M43.1 278.3l-1.7 3.1M43.8 274.6l.5-.4v2M43.8 279.1l.5-.4v2M45.6 274.7l.3-.5h.4l.4 .4-.3 .7-.9 .9h1.3"/>
<path d="M45.7 279.1l.5-.4v2M49 273.8l-1.7 3.1M49 278.3l-1.7 3.1M49.6 274.7l.3-.5h.4l.4 .4-.3 .7-.9 .9h1.3M49.6 279.2l.3-.5h.4l.4 .4-.3 .7-.9 .9h1.3M52.8 275.5h-1.4l.9-1.3v2M62.2 279.2a.73 .73 0 0 0-.8-.5 .73 .73 0 0 0-.6 .8v.5a.71 .71 0 0 0 .7 .7 .71 .71 0 0 0 .7-.7h-.4M66.1 278.7v2M68.2 278.9v1.8l-1.3-1.8v1.8M69.1 279a.73 .73 0 0 1 .8-.3 .73 .73 0 0 1 .5 .8v.5a.76 .76 0 0 1-.7 .7 .76 .76 0 0 1-.8-.7zM197 268.1l.5-.4v2M197 275.3l.5-.4v2.1"/>
<path d="M198.9 268.1l.5-.4v2M198.9 275.3l.5-.4v2.1M202.2 267.3l-1.7 3M202.2 274.6l-1.7 3M202.9 268.1l.5-.4v2M202.9 275.3l.5-.4v2.1M204.9 268.1l.4-.4v2M204.9 275.3l.4-.4v2.1M208.1 267.3l-1.7 3M208.1 274.6l-1.7 3M208.7 268.2l.3-.5h.4l.4 .4-.3 .6-.9 1h1.3M208.7 275.4l.3-.5h.4l.4 .4-.3 .7-.9 1h1.3"/>
<path d="M211.9 269h-1.4l.9-1.3v2M211.9 276.3h-1.4l.9-1.4v2.1M220.4 275.9h.8M220.9 268.7h.8M221.7 274.9h-1.3v2.1M222.1 276.8h.2zM222.1 267.7h-1.2v2h1.2M222.7 269.6h.2zM223.1 277v-2.1l.7 2.1 .8-2.1v2.1M223.4 269.7l.7-2 .8 2M223.6 269.1h1M225.4 276.8h.2z"/>
<path d="M225.4 269.6h.2zM226 267.7h1.4M226.7 267.7v2M227.6 275.4a.73 .73 0 0 0-.8-.5 .73 .73 0 0 0-.6 .8v.5a.73 .73 0 0 0 .6 .8 .73 .73 0 0 0 .8-.5M227.9 269.5v.2zM228.3 276.8h.2zM29.1 285.2l.8-2 .8 2M29.4 284.6h1M37.8 283.6l.5-.4v2M39.7 283.6l.5-.4v2M42.9 282.8l-1.7 3.1M43.7 283.6l.5-.4v2"/>
<path d="M45.6 283.6l.5-.4v2M48.9 282.8l-1.8 3.1M49.4 283.7l.2-.4 .6-.1 .4 .6-1.3 1.4h1.4M52.7 284.6h-1.5l1-1.4v2M52.8 280h-1.4l.9-1.3v2M62 284.2h.8M62.9 280.6h.2zM63.3 283.2h-1.3v2h1.3M63.9 280.7v-2l.7 2 .8-2v2M63.9 285v.2zM64.5 285.2l.8-2 .7 2M64.8 284.6h1"/>
<path d="M66.6 285v.2zM67.2 283.2h1.3M67.9 283.2v2M69.1 285v.2z"/>
</g>
<!-- layer: PRINCIPAL -->
<g fill="none" stroke="#000" stroke-width=".28">
<path d="M25 260.1h385M25 264.5h210M25 278.1h155M25 273.5h155M25 269.1h155M35 260.1v26.9M55 260.1v26.9M75 260.1v26.9M180 272h55M180 279.6h55M195 260.1v26.9M215 260.1v26.9"/>
<path d="M235 260.1v26.9M282 272h127.9M298.3 279.3h.8M299.6 278.1h-1.3v2.5M300.1 278.1v1.8a.71 .71 0 0 0 .8 .7 .71 .71 0 0 0 .7-.7v-1.8M303.8 278.1v2.5l-1.4-2.5v2.5M306 278.7a.78 .78 0 0 0-.9-.6 .78 .78 0 0 0-.6 .9v.6a.78 .78 0 0 0 .6 1 .78 .78 0 0 0 .9-.6M306.7 278.1v2.5M307.8 278.2a.82 .82 0 0 1 .9 0 .82 .82 0 0 1 .4 .8v.6a.82 .82 0 0 1-.8 1 .82 .82 0 0 1-.9-1l.1-.9zM311.2 278.1v2.5l-1.4-2.5v2.5M312 279.7h1M313.8 278.1v2.5h1.2"/>
<path d="M317.6 278.1v2.5M319.9 278.1v2.5l-1.4-2.5v2.5M320.4 278.1l.8 1.2v1.3M322 278.1l-.8 1.2M323.8 278.1h-1.3v2.5M325.9 278.7a.78 .78 0 0 0-1-.6 .78 .78 0 0 0-.6 .9v.6a.78 .78 0 0 0 .6 1 .78 .78 0 0 0 1-.6M328 278.7a.78 .78 0 0 0-1-.6 .78 .78 0 0 0-.5 .9v.6a.78 .78 0 0 0 .5 1 .78 .78 0 0 0 1-.6M328.7 278.1v2.5M329.7 278.4a1.12 1.12 0 0 1 1.3 .8 1.12 1.12 0 0 1-.7 1.4h-.4a1.36 1.36 0 0 1-.2-2.2zM330.5 277.6l-.8 .5M333 278.1v2.5l-1.4-2.5v2.5M337.3 278.1h-1.3v2.5"/>
<path d="M338.1 278.2a.82 .82 0 0 1 .9 0 .82 .82 0 0 1 .3 .8v.6a.82 .82 0 0 1-.8 1 .82 .82 0 0 1-.8-1v-.6zM339.7 278.1h1.4M340.4 278.1v2.5M341.9 278.2a.82 .82 0 0 1 .9 0 .82 .82 0 0 1 .4 .8v.6a.82 .82 0 0 1-.9 1 .82 .82 0 0 1-.8-1l.1-.9zM343.6 278.1l.8 2.5 .8-2.5M346 278.2a.82 .82 0 0 1 .9 0 .82 .82 0 0 1 .3 .8v.6a.82 .82 0 0 1-.8 1 .82 .82 0 0 1-.8-1v-.6zM347.9 278.1v2.5h1.2M349.3 278.1h1.5M350 278.1v2.5M351.3 279.7h1M353.1 278.1v2.5M355.3 278.7a.78 .78 0 0 0-.9-.6 .78 .78 0 0 0-.6 .9v.6a.78 .78 0 0 0 .6 1 .78 .78 0 0 0 .9-.6"/>
<path d="M356 279.7h1M364.9 279.6h45M397.4 260.1v26.9M25 287h385M25 282.5h155M180 287v-26.9v26.9M282 287v-26.9v26.9M311.7 280.6l.8-2.5 .8 2.5M350.9 280.6l.8-2.5 .9 2.5M355.7 280.6l.8-2.5 .8 2.5M365 287v-26.9v26.9M369.9 284.8h-1.2l.8-1.7v2.5"/>
<path d="M370.3 283.1h1.2l-.8 2.5M372 283.1h1.2l-.9 2.5M373.7 283.7l.1-.3a.55 .55 0 0 1 .8-.1 .55 .55 0 0 1 .1 .8l-1 1.5h1.1M375.4 284.6h1.5M377.7 283.2l.5-.1a1.77 1.77 0 0 1 0 2.5h-.2a2.09 2.09 0 0 1-.3-2.4zM379.3 283.1h1l-.5 1a.75 .75 0 0 1 .5 .9 .75 .75 0 0 1-1 .5l-.1-.4M380.9 284.6h1.5M383.1 284.3h.7M384.2 283.1h-1.1v2.5h1.1M384.7 284.6h1.5M386.8 284.3h.7M387.9 283.1h-1.1v2.5h1.1"/>
<path d="M388.4 284.3h.7M389.5 283.1h-1.1v2.5M389.9 284.6h1.5M392.2 283.2l.5-.1a1.77 1.77 0 0 1 0 2.5h-.2a2.09 2.09 0 0 1-.3-2.4zM393.9 283.6l.4-.5v2.5M403.4 283.8l.6-.4v2.5"/>
</g>
<!-- layer: 0 -->
<path d="M235.3 234v.5l59.7-.5zM235.3 234.5l59.7-.5-.5 .5zM295 234l-.5 .5 .5 21zM294.5 234.5l.5 21-.5-.5zM235.1 255.5h59.9l-.5-.5zM235.1 255.5l.5-.5h58.9zM235.1 234.3v21.2l.5-.5zM235.1 234.3h.5v20.7z" fill="#000" stroke="#000" stroke-width=".28"/>
<text font-size="41.7" fill="#000a00" x="188.2" y="7.2">H4</text>
<text font-size="7.5" x="399" y="271.3">4/5</text>
<g font-size="7">
<text x="236" y="241.2">CONFORME A</text>
<text x="235.7" y="248.2">FABRICACIÓN</text>
</g>
<text font-size="6.2" x="294.2" y="271.6">PANELES SOLARES</text>
<text font-size="5.9" x="374.3" y="269.1">3207</text>
<g font-size="5.7">
<text x="169.3" y="8.1">10</text>
<text x="184.9" y="8.1">11</text>
<text x="199.3" y="8.1">12</text>
<text x="214.5" y="8.1">13</text>
<text x="229.3" y="8.1">14</text>
<text x="244.5" y="8.1">15</text>
<text x="259.3" y="8.1">16</text>
<text x="274.5" y="8.1">17</text>
<text x="289.3" y="8.1">18</text>
<text x="304.4" y="8.1">19</text>
<text x="319.3" y="8.1">20</text>
<text x="334.4" y="8.1">21</text>
<text x="349.2" y="8.1">22</text>
<text x="364.1" y="8.1">23</text>
<text x="379.2" y="8.1">24</text>
<text x="394.1" y="8.1">25</text>
<text x="314.3" y="285.7">ROGIRO ACEROS</text>
</g>
<g font-size="5.3" fill="#000a00">
<text x="330.2" y="49.7">Q01 INTERRUPTOR DE CABECERA</text>
<text x="140.8" y="154.2">10</text>
<text x="147.5" y="161.6">11</text>
<text x="139.3" y="164">12</text>
<text x="146.8" y="167.2">13</text>
</g>
<g font-size="5.3">
<text x="290.7" y="90.7">-XBA</text>
<text x="159.5" y="133">RELECO C7-A20 115Vca</text>
<text x="185.2" y="141.8">11</text>
<text x="185.2" y="146.8">14</text>
<text x="59.6" y="277.3">G.MIÑO</text>
<text x="76.9" y="277.6">CONFORME A FABRICACION</text>
<text x="76.6" y="282.2">APTO PARA CONSTRUIR</text>
<text x="76.9" y="286.8">PARA COMENTARIOS</text>
</g>
<text font-size="5.1" x="295" y="265.2">ROGIRO ACEROS</text>
<g font-size="4.9">
<text x="170.7" y="141.1">A1</text>
<text x="170.4" y="146.8">A2</text>
</g>
<g font-size="4.4">
<text x="14.5" y="249.4" transform="rotate(-90 14.5 249.4)">SE RESERVA</text>
<text x="26.8" y="264.6">Rev.</text>
<text x="40.9" y="264.6">Fecha</text>
<text x="60.7" y="264.6">Nombre</text>
<text x="200.7" y="264.6">Fecha</text>
<text x="219.8" y="264.6">Nombre</text>
</g>
<g font-size="4.2" fill="#000a00">
<text x="29.6" y="37.2">ALIM</text>
<text x="29.1" y="42.3">110VAC</text>
<text x="29.4" y="47.3">COMANDO</text>
<text x="29.6" y="52.3">APERTURA</text>
<text x="64.4" y="56.5">VIENE DE HOJA</text>
<text x="69.6" y="61.6">ANTERIOR</text>
<text x="309.9" y="101.1">(INT-ON)</text>
<text x="87.7" y="114.1">X3</text>
<text x="70.3" y="223.9">CONTINUA EN</text>
<text x="67.1" y="229">HOJA SIGUIENTE</text>
<text x="29.6" y="251.1">ALIM 110VAC COMANDO</text>
<text x="29.6" y="256.1">APERTURA</text>
</g>
<text font-size="4.2" x="346.9" y="55.4">3VA1220-5GF42-0AA0</text>
<g font-size="3.5" fill="#000a00">
<text x="34" y="31.1">110VAC</text>
<text x="331.5" y="87.6">AUX</text>
<text x="331.4" y="91.8">CONTACT</text>
<text x="329.6" y="104.3">...</text>
<text x="329.1" y="117.8">3VA9988 - VERIFICAR TENSION DE</text>
<text x="329.1" y="122">COMANDO 220VCA OK</text>
<text x="329.8" y="130">C1</text>
<text x="371.7" y="134.2">SHUNT</text>
<text x="329.8" y="140">C2</text>
<text x="371.8" y="138.4">TRIP</text>
<text x="37.1" y="245.2">0-110VAC</text>
</g>
<text font-size="3.5" x="237.3" y="253.7">PROYECCIÓN ELECTROLUZ SRL</text>
<g font-size="3.1">
<text x="28.6" y="268.5">.</text>
<text x="43.7" y="268.5">.</text>
<text x="64.2" y="268.5">.</text>
<text x="76.9" y="268.8">.</text>
<text x="28.6" y="273">.</text>
<text x="43.7" y="273">.</text>
<text x="64.2" y="273">.</text>
</g>
<g font-size="2.8" fill="#000a00">
<text x="65.6" y="18.1">TABLERO DE PROTECCIÓN</text>
<text x="308.1" y="18.1">TABLERO DE CORRIENTE ALTERNA</text>
<text x="173.1" y="59.7">C1-INT (220VAC)</text>
<text x="176.3" y="56.3">DESDE H02</text>
<text x="328.6" y="92.1">1</text>
<text x="275.8" y="103.8">A H05</text>
<text x="328.9" y="102.1">4</text>
<text x="112" y="113.8">X3:17</text>
<text x="135.8" y="112.9">(1)</text>
<text x="146.1" y="109.1">-X3-O</text>
<text x="93.7" y="115.6">T1</text>
<text x="112" y="119.6">X3:16</text>
<text x="135.8" y="119.5">(2)</text>
<text x="93.5" y="124.3">T2</text>
<text x="112" y="122.6">X3:15</text>
<text x="135.8" y="122.5">(3)</text>
<text x="112" y="128.3">X3:14</text>
<text x="112" y="131.3">X3:13</text>
<text x="135.8" y="128.2">(4)</text>
<text x="93.5" y="132.6">T3</text>
<text x="112" y="137">X3:12</text>
<text x="135.8" y="137">(5)</text>
<text x="179.6" y="135.3">1</text>
<text x="93.5" y="141">T4</text>
<text x="112" y="139.7">X3:11</text>
<text x="135.8" y="139.6">(7)</text>
<text x="236.7" y="139">DESDE H02 C2-INT</text>
<text x="93.6" y="149.4">A1</text>
<text x="112" y="145.4">X3:10</text>
<text x="112" y="148.2">X3:7</text>
<text x="123.3" y="145.3">(8)</text>
<text x="205.1" y="145.5">(14)</text>
<text x="112" y="153.9">X3:8</text>
<text x="112" y="151.8">X3:9</text>
<text x="123.3" y="151.5">(9)</text>
<text x="112" y="161.1">X3:20</text>
<text x="122.5" y="156.4">(10)</text>
<text x="122.5" y="160.8">(11)</text>
<text x="93.3" y="162.6">SF</text>
<text x="112" y="166.8">X3:18</text>
<text x="112" y="164.6">X3:19</text>
<text x="129.3" y="165.9">(12)</text>
<text x="122.5" y="169.7">(13)</text>
</g>
<text font-size="2.8" fill="#000505" x="63.8" y="76.6">P3U30-6AAA2BCAA</text>
<g font-size="2.6">
<text x="76.9" y="273">.</text>
<text x="377.8" y="278.7">-</text>
</g>
</svg>
